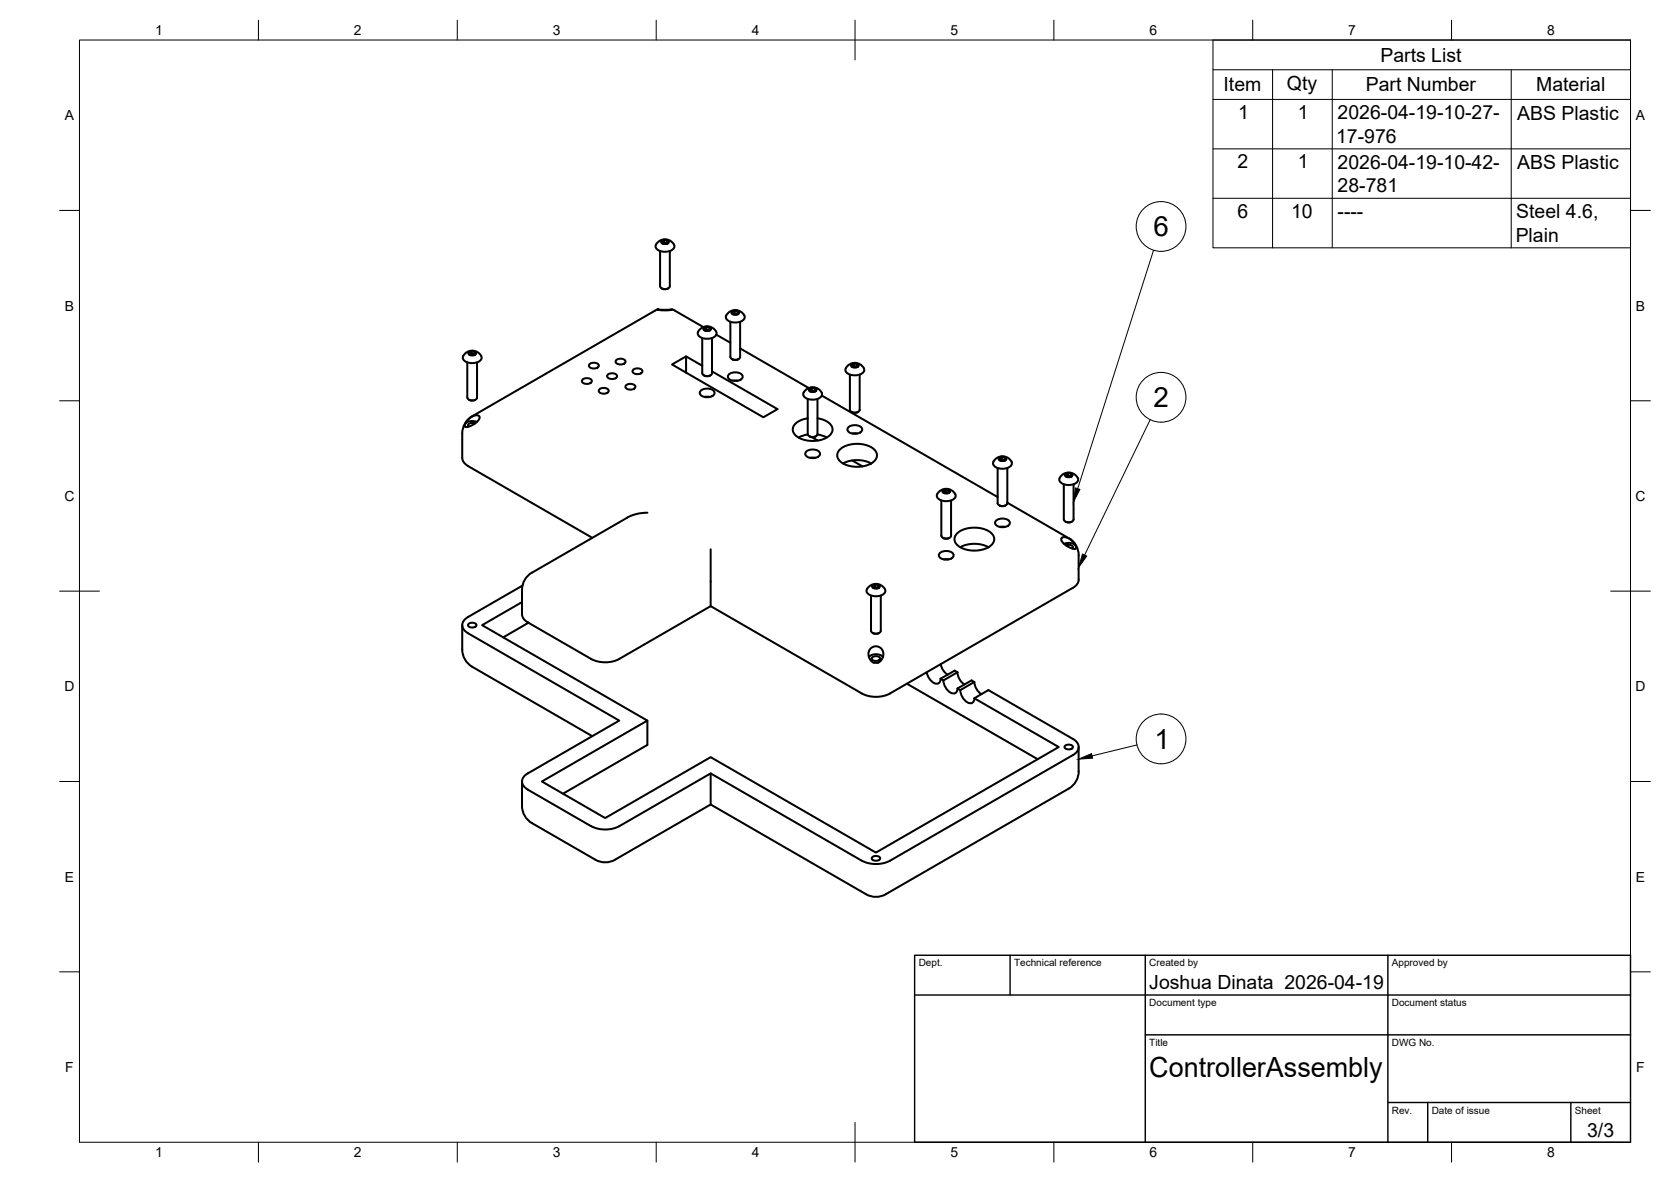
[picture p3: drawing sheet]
<svg xmlns="http://www.w3.org/2000/svg" width="420mm" height="297mm" viewBox="0 0 420 297" stroke-linecap="round" stroke-linejoin="round" font-family="sans-serif">
<!-- layer: Visible -->
<g fill="none" stroke="#000" stroke-width=".51">
<path d="M165.3 77.8l-46.6 26.8a5 5 0 0 0-2.5 4.3v6.2M165.5 60.8a2.4 2.4 0 0 1 4 1.4 3 3 0 0 1-4.6 0 1.42 1.42 0 0 1 .6-1.4zM166 63.1v8.9M166 71.9a1.4 1.4 0 0 0 2.4 0M166.3 60.6l.9-.4a.71 .71 0 0 1 .9 .8l-.9 .3a.71 .71 0 0 1-.9-.7zM166.4 72.5l.8 .2 .8-.2M166.7 77.9l-1.4-.1 1.7 .2 2.1-.2-1.4 .1M166.7 77.9h1M166.7 77.9h-.4M167 60.3l-.6 .4 .2 .5 .8 .1 .6-.4-.2-.5v.7M167.7 77.9h.4M167.8 61.1l-.8-.2 .1 .3"/>
<path d="M167.8 60.4l-.8-.1v.6l-.4 .3M168.4 63.1v8.9M169.1 77.8l7.7 4.4M183.2 78.5a2.4 2.4 0 0 1 4 1.5 3 3 0 0 1-4.7 0 1.42 1.42 0 0 1 .7-1.5zM184 78.4l.9-.4a.71 .71 0 0 1 .9 .8l-.9 .3a.71 .71 0 0 1-.9-.7zM184.7 78.1l-.7 .3 .3 .5 .8 .1 .6-.3-.2-.5v.6M185.5 78.9l-.8-.2 .1 .3M185.5 78.2l-.8-.1v.6l-.4 .2M117 88.7a2.4 2.4 0 0 1 4.1 1.5 3 3 0 0 1-4.7 0 1.42 1.42 0 0 1 .6-1.5zM117.5 91.1v8.8a1.4 1.4 0 0 0 2.5 0v-8.8M117.8 88.6l.9-.4a.71 .71 0 0 1 .9 .8l-.9 .3a.71 .71 0 0 1-.9-.7zM118.5 88.3l-.6 .4 .2 .4 .9 .2 .6-.4-.3-.5v.6"/>
<path d="M119.3 89.1l-.8-.2 .1 .3M119.3 88.4l-.8-.1v.6l-.3 .2M146.4 95.5a1.54 1.54 0 0 1 2.4 .3 1.45 1.45 0 0 1-2.5 0zM148.2 91.6a1.54 1.54 0 0 1 2.4 .3 1.45 1.45 0 0 1-2.5 0zM150.6 97.9a1.54 1.54 0 0 1 2.5 .3 1.45 1.45 0 0 1-2.6 0zM152.7 94.3a1.54 1.54 0 0 1 2.5 .2 1.45 1.45 0 0 1-2.5 0zM154.9 90.6a1.54 1.54 0 0 1 2.4 .3 1.45 1.45 0 0 1-2.5 0zM157.3 96.9a1.54 1.54 0 0 1 2.5 .3 1.45 1.45 0 0 1-2.6 0zM159.1 93a1.54 1.54 0 0 1 2.4 .3 1.45 1.45 0 0 1-2.5 0zM172.5 89.6l4.1 2.3M176.1 82.6a2.4 2.4 0 0 1 4 1.4 3 3 0 0 1-4.6 0 1.42 1.42 0 0 1 .6-1.4zM176.1 98.3a2.45 2.45 0 0 1 3.6 .3 1.67 1.67 0 0 1-2.4 1.2 1.08 1.08 0 0 1-1.1-.4 1.08 1.08 0 0 1-.1-1.1z"/>
<path d="M176.6 84.9v8.9a1.4 1.4 0 0 0 2.4 0v-8.9M176.9 82.4l.9-.3a.71 .71 0 0 1 .9 .7l-.9 .4a.71 .71 0 0 1-.9-.8zM177 94.4h.2M177.2 99.7h1.2M177.2 83l.8 .1 .6-.3-.2-.5v.6l-.8-.1 .1 .3M177.6 82.2l-.6 .3 .2 .5M178.4 82.3l-.8-.1v.6l-.4 .2M178.6 94.4l-.8 .2-.6-.2M179 93.3l16.5 9.5-3.6 2.1-22.9-13.3 3.5-2v4M180.1 84.1l3.5 2M183.2 94.2a2.45 2.45 0 0 1 3.5 .3 1.67 1.67 0 0 1-2.3 1.2 1.08 1.08 0 0 1-1.1-.4 1.08 1.08 0 0 1-.1-1.1zM183.6 80.9v8.8"/>
<path d="M184.1 90.3l.8 .2 .8-.2M184.3 95.7h1.2M186.1 80.9v8.8a1.4 1.4 0 0 1-2.4 0M186.1 87.6l17.3 9.9M202.1 98.7a2.59 2.59 0 0 1 4.5 0M202.1 98.7a1.31 1.31 0 0 0 1.3 1.6 2.96 2.96 0 0 0 3.3-1l-.1-.6M203.4 97.7l.9-.3a.71 .71 0 0 1 .9 .8l-.9 .3a.71 .71 0 0 1-.9-.8zM203.7 98.3l.9 .2 .6-.4-.3-.5v.6l-.8-.1 .1 .3M204.1 97.5l-.6 .3 .2 .5M204.9 97.6l-.8-.1v.6l-.3 .2M206.6 99.4l44.2 25.5M213.2 91.8a2.4 2.4 0 0 1 4.1 1.4 3 3 0 0 1-4.7 0 1.42 1.42 0 0 1 .6-1.4z"/>
<path d="M213.7 94.1v8.9M214 91.6l.9-.3a.71 .71 0 0 1 .9 .7l-.9 .4a.71 .71 0 0 1-.9-.8zM214.7 91.4l-.6 .3 .2 .5 .9 .1 .6-.3-.3-.5v.6M215.5 92.1l-.8-.1 .1 .3M215.5 91.5l-.8-.1v.6l-.3 .2M216.2 94.1v8.9M116.2 115.1a2.42 2.42 0 0 0 1.5 2l31.2 18.1M116.9 106.6l.7-1.1 1.2-.9 1.2-.2 .6 .3v.5l-.3 .4-1 .9-1.5 .7h-.9M118 100.5l.7 .2 .8-.2M119.4 106.4l-1-.1a.64 .64 0 0 0-.7 .7l.1 .2M119.9 106a2.27 2.27 0 0 0-3 .8v.4M202.7 113.6a2.45 2.45 0 0 1 3.5 .3 1.67 1.67 0 0 1-2.3 1.2 1.08 1.08 0 0 1-1.1-.4 1.08 1.08 0 0 1-.1-1.1z"/>
<path d="M203 109.2l.1 .1M203.1 100.3v8.8a1.4 1.4 0 0 0 2.4 0v-8.8M203.1 105.1a4.1 4.1 0 0 0-3.8 2.6 2.9 2.9 0 0 0 2.4 2.7 7.3 7.3 0 0 0 7-1.1 2.05 2.05 0 0 0-.8-3.4l-2.3-.8M203.1 109.2l-2.3 .7M203.6 109.7h.1M203.7 115h1.3M204.1 109.9l1.5 .8M205.1 109.7l-.8 .2-.6-.2M205.6 109.2l2.3 .7M211.3 112.8a7.1 7.1 0 0 1 8.8 .5 2.1 2.1 0 0 1-1.1 3.2 7.5 7.5 0 0 1-7.7-.5 1.94 1.94 0 0 1 0-3.2zM212 116.5a7.8 7.8 0 0 1 7 0M213.3 107.4a2.45 2.45 0 0 1 3.5 .4 1.67 1.67 0 0 1-2.3 1.2 1.08 1.08 0 0 1-1.1-.4 1.08 1.08 0 0 1-.1-1.2z"/>
<path d="M213.7 103a1.4 1.4 0 0 0 2.5 0M214.2 103.6l.7 .1 .8-.1M214.3 115.7l2.6 1.5M214.3 108.9h1.3M249.8 116a2.55 2.55 0 0 1 2.4-1.3 2.55 2.55 0 0 1 2.2 1.7 2.33 2.33 0 0 1-2.8 1.4l-.5-.1a1.31 1.31 0 0 1-1.3-1.7M250.8 117.6v8.9a1.4 1.4 0 0 0 2.5 0v-8.9M251.2 115.1l.9-.3a.71 .71 0 0 1 .9 .7l-.9 .4a.71 .71 0 0 1-.9-.8zM251.8 114.8l-.6 .4 .3 .5 .8 .1 .6-.3-.2-.5-.1 .6-.8-.1 .1 .2M252.7 115l-.9-.2v.7l-.3 .2M267.8 119.2l.9-.4a.71 .71 0 0 1 .9 .8l-.9 .3a.71 .71 0 0 1-.9-.7zM268.1 119.7l.8 .2 .6-.4-.2-.5v.7l-.8-.1 .1 .2M268.5 118.9l-.6 .4 .2 .4"/>
<path d="M269.3 119l-.8-.1v.7l-.4 .1M162.8 128.8l-2.4 .3-2.6 .9-24 13.9M178.7 138v14.3M236.2 123.5a2.54 2.54 0 0 1 4.1 1 2.33 2.33 0 0 1-2.9 1.4l-.4-.1a1.26 1.26 0 0 1-1.4-.8 1.26 1.26 0 0 1 .6-1.5zM236.2 139.1a2.45 2.45 0 0 1 3.6 .3 1.67 1.67 0 0 1-2.4 1.2 1.08 1.08 0 0 1-1-.4 1.08 1.08 0 0 1-.2-1.1zM236.7 125.8v8.8M237 123.3l.9-.4a.71 .71 0 0 1 .9 .8l-.9 .3a.71 .71 0 0 1-.9-.7zM237.2 135.2l.7 .2 .8-.2M237.7 123l-.6 .3 .2 .5 .8 .2 .7-.4-.3-.5v.6M238.5 123.7l-.8-.1 .1 .3M238.5 123.1l-.8-.1v.6l-.4 .2M239.1 125.8v8.8a1.4 1.4 0 0 1-2.4 0"/>
<path d="M240.8 133.9a7.1 7.1 0 0 1 8.8 .5 2.1 2.1 0 0 1-1.1 3.1 7.5 7.5 0 0 1-7.7-.4 1.94 1.94 0 0 1 0-3.2zM241.5 137.5a7.8 7.8 0 0 1 7 0M250.4 130.9a2.45 2.45 0 0 1 3.5 .3 1.67 1.67 0 0 1-2.3 1.3 1.08 1.08 0 0 1-1.1-.4 1.08 1.08 0 0 1-.1-1.2zM251.3 127l.8 .2 .7-.2M251.4 132.4h1.3M253.3 126.3l15.4 8.9a5 5 0 0 1 2.5 4.3M266.5 120.1a2.59 2.59 0 0 1 4.5 0M266.5 120.1a1.31 1.31 0 0 0 1.3 1.7 2.96 2.96 0 0 0 3.3-1l-.1-.7M266.9 135.2l.3-.2h.6l1.4 .6 1.1 1.1 .2 .5v.6h-.9l-1.6-.8-1-1zM267.5 121.7v8.9M267.6 136.7a2.6 2.6 0 0 1 2.9 .5M267.9 131.1l.8 .2 .8-.2"/>
<path d="M268 137.1l1.1-.1a.64 .64 0 0 1 .7 .6l-.2 .2M269.9 121.7v8.9a1.4 1.4 0 0 1-2.4 0M271.2 139.6v6.1M116.2 157.1v6.1M117.7 156.9l1-.4a.77 .77 0 0 1 1 .8l-1 .4a.77 .77 0 0 1-1-.8zM131.3 151.3l-10.1 5.8 41.6 24-26.6 15.3 16 9.2 26.5-15.3 41.5 24 46-26.6-21.2-12.2 3.5-2.1 21.2 12.3a2.15 2.15 0 0 1 1.5 2 2.15 2.15 0 0 1-1.4 2.1l-46 26.5a7.9 7.9 0 0 1-7.1 0l-38-21.9-23 13.2a7.9 7.9 0 0 1-7.1 0M131.4 147.2l-13.7 7.9a2.16 2.16 0 0 0-1.5 2 2.16 2.16 0 0 0 1.5 2l38 22-23 13.3a2.14 2.14 0 0 0-1.4 2 2.14 2.14 0 0 0 1.4 2l15.9 9.2M132.9 156.5l-6.4 3.7M133.8 143.9a5 5 0 0 0-2.5 4.3v6.2a2.42 2.42 0 0 0 1.4 2l15.9 9.2M218 148.1a2.59 2.59 0 0 1 4.5 0M218 148.1a1.31 1.31 0 0 0 1.3 1.6 2.96 2.96 0 0 0 3.3-1l-.1-.6M219 149.7v8.8a1.4 1.4 0 0 0 2.5 0v-8.8"/>
<path d="M219.3 147.1l.9-.3a.71 .71 0 0 1 1 .8l-1 .3a.71 .71 0 0 1-.9-.8zM219.5 159.1l.7 .2 .8-.2M220 146.9l-.6 .3 .2 .5 .9 .2 .6-.4-.2-.5-.1 .7-.8-.2 .1 .3M220.9 147l-.9-.1v.6l-.3 .2M237.3 140.6h1.2M271.2 145.7a2.42 2.42 0 0 1-1.4 2l-46 26.6a7.8 7.8 0 0 1-7.1 0l-38-22-23 13.3a7.8 7.8 0 0 1-7.1 0M116.2 163.2a5 5 0 0 0 2.5 4.3M118.7 167.6l30.2 17.4M218.5 165.1a2.53 2.53 0 0 1 3.5 0M218.8 163l1.2-.6 1 .2 .6 .4 .4 .7 .1 1-.3 .8-.5 .7a1.66 1.66 0 0 1-1.7 .3l-.7-.5-.5-1v-1.2zM219.3 165.3l.9-.4a.77 .77 0 0 1 1 .8l-1 .4a.77 .77 0 0 1-.9-.8zM228 171.8l32.9 19"/>
<path d="M233 168.9a3.2 3.2 0 0 0 2.7 2.9 1.12 1.12 0 0 0 .8-1.2M236.5 166.9l.7 1.5 1.1 1.2M237.2 171a3.4 3.4 0 0 0 2.7 3.3 1.09 1.09 0 0 0 .9-1.3M240.7 168.9a3.9 3.9 0 0 0 1.8 3.1M240.7 173l3.6-2 .7 .4-3.6 2zM240.7 168.9l-3.5 2.1M240.7 168.9l-.7-.4-3.5 2.1 .7 .4M241.5 173.4a3.4 3.4 0 0 0 2.6 3.3 1.09 1.09 0 0 0 .9-1.2M245 171.4a3.9 3.9 0 0 0 1.8 3M131.3 196.4v6.1a5 5 0 0 0 2.5 4.3l15.9 9.2a5 5 0 0 0 5 0M162.8 181.1v6.1l-21.2 12.3M178.7 194.4v7.8"/>
<path d="M267.7 187.5l1-.4a.77 .77 0 0 1 1 .9l-1 .3a.77 .77 0 0 1-1-.8zM271.2 187.7v6.2M271.2 193.8a5 5 0 0 1-2.5 4.4l-46 26.5M178.7 202.2l39 22.5a5 5 0 0 0 5.1 0M178.7 202.2l-24 13.8M219.3 215.5l.9-.4a.77 .77 0 0 1 1 .8l-1 .4a.77 .77 0 0 1-.9-.8z"/>
</g>
<!-- layer: BORDER -->
<g fill="none" stroke="#000" stroke-width=".25">
<path d="M20 10.1h390v276.9h-390zM65 5.1v5M115 5.1v5M165 5.1v5M215 5.1v10M265 5.1v5M315 5.1v5M365 5.1v5M15 52.9h5M410 52.9h5M15 100.7h5M410 100.7h5"/>
<path d="M15 148.6h10M405 148.6h10M15 196.4h5M410 196.4h5M15 244.2h5M410 244.2h5M65 287v5M115 287v5M165 287v5M215 282.1v9.9M265 287v5M315 287v5"/>
<path d="M365 287v5"/>
</g>
<!-- layer: TITLEBLOCK -->
<path d="M230 240.1h180v46.9h-180zM230 250h180M254 240.1v9.9M288 240.1v46.9M349 240.1v46.9M288 260.1h122M349 277.1h61M359 277.1v9.9M395 277.1v9.9" fill="none" stroke="#000" stroke-width=".36"/>
<!-- layer: Parts Lists -->
<path d="M305 10.1h105v52.2h-105zM305 17.5h105M320 17.5v44.8M335 17.5v44.8M380 17.5v44.8M305 25h105M305 37.4h105M305 49.8h105" fill="none" stroke="#000" stroke-width=".25"/>
<!-- layer: Balloons -->
<g fill="none" stroke="#000" stroke-width=".25">
<circle cx="291.9" cy="56.9" r="6.3"/>
<circle cx="291.9" cy="99.8" r="6.3"/>
<circle cx="291.9" cy="185.7" r="6.3"/>
</g>
<!-- layer: 0 -->
<path d="M270.4 122.6l1.1 .4-1.6 3.1zM272.2 139.2l1 .5-2 2.9zM271.2 190.8l3.2-1.4 .3 1.1z" fill="#000" stroke="#000" stroke-width=".25"/>
<path d="M290 62.9l-19 59.9M289.2 105.5l-16.5 34M285.9 187.2l-11.3 2.8" fill="none" stroke="#000" stroke-width=".25"/>
<g font-size="7">
<text x="290" y="59.4">6</text>
<text x="290.1" y="102.4">2</text>
<text x="290.3" y="188.2">1</text>
<text x="289" y="270.6">ControllerAssembly</text>
</g>
<g font-size="4.9">
<text x="347.1" y="15.5">Parts List</text>
<text x="307.7" y="23">Item</text>
<text x="323.6" y="22.5">Qty</text>
<text x="343.4" y="23">Part Number</text>
<text x="386.3" y="23">Material</text>
<text x="311.3" y="29.9">1</text>
<text x="326.3" y="29.9">1</text>
<text x="336" y="35.9">17-976</text>
<text x="336.3" y="30">2026-04-19-10-27-</text>
<text x="381.5" y="30">ABS Plastic</text>
<text x="311.2" y="42.3">2</text>
<text x="326.3" y="42.3">1</text>
<text x="336.3" y="42.4">2026-04-19-10-42-</text>
<text x="381.5" y="42.5">ABS Plastic</text>
<text x="336.3" y="48.3">28-781</text>
<text x="311.1" y="54.7">6</text>
<text x="324.6" y="54.7">10</text>
<text x="336.3" y="54.8">----</text>
<text x="381.3" y="54.9">Steel 4.6,</text>
<text x="381.1" y="60.7">Plain</text>
<text x="289" y="248.5">Joshua Dinata 2026-04-19</text>
<text x="399.1" y="285.7">3/3</text>
</g>
<g font-size="3.5">
<text x="39" y="8.8">1</text>
<text x="89" y="8.8">2</text>
<text x="139" y="8.8">3</text>
<text x="189" y="8.8">4</text>
<text x="239" y="8.8">5</text>
<text x="289" y="8.8">6</text>
<text x="339" y="8.8">7</text>
<text x="389" y="8.8">8</text>
<text x="16.3" y="30.2">A</text>
<text x="411.3" y="30.2">A</text>
<text x="16.3" y="78">B</text>
<text x="411.3" y="78">B</text>
<text x="16.2" y="125.9">C</text>
<text x="411.2" y="125.9">C</text>
<text x="16.2" y="173.7">D</text>
<text x="411.2" y="173.7">D</text>
<text x="16.3" y="221.6">E</text>
<text x="411.3" y="221.6">E</text>
<text x="16.4" y="269.4">F</text>
<text x="411.4" y="269.4">F</text>
<text x="39" y="290.8">1</text>
<text x="89" y="290.8">2</text>
<text x="139" y="290.8">3</text>
<text x="189" y="290.8">4</text>
<text x="239" y="290.8">5</text>
<text x="289" y="290.8">6</text>
<text x="339" y="290.8">7</text>
<text x="389" y="290.8">8</text>
</g>
<g font-size="2.5">
<text x="231" y="242.9">Dept.</text>
<text x="255" y="242.9">Technical reference</text>
<text x="289" y="242.9">Created by</text>
<text x="350" y="242.9">Approved by</text>
<text x="289" y="252.8">Document type</text>
<text x="350" y="252.8">Document status</text>
<text x="289" y="262.9">Title</text>
<text x="350" y="262.9">DWG No.</text>
<text x="350" y="279.9">Rev.</text>
<text x="360" y="279.9">Date of issue</text>
<text x="396" y="279.9">Sheet</text>
</g>
</svg>
